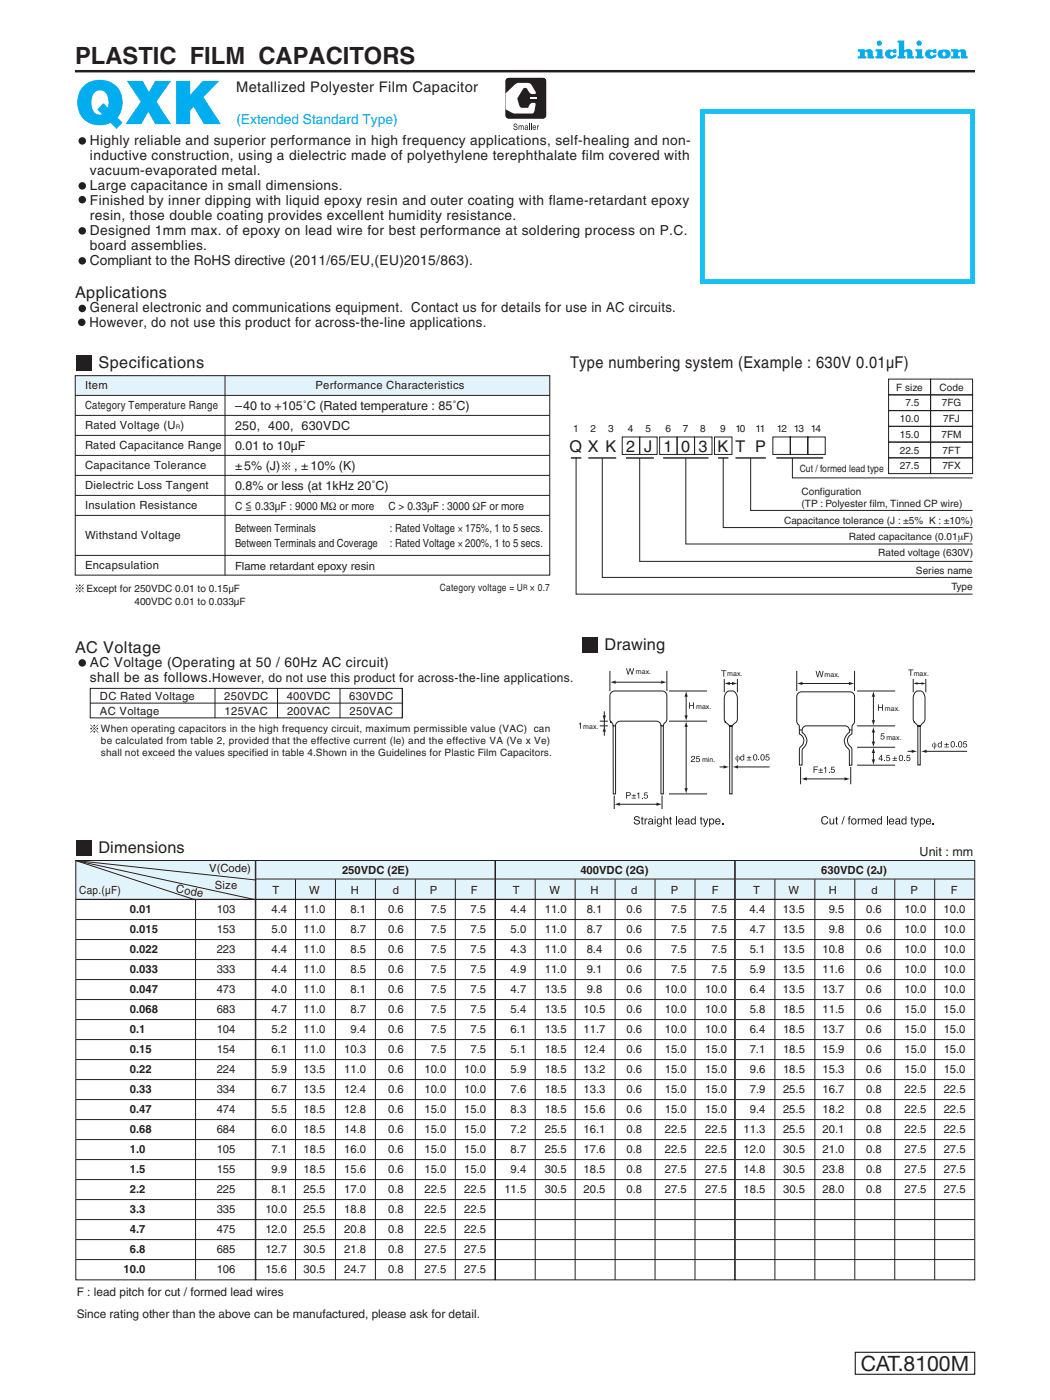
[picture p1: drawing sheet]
<svg xmlns="http://www.w3.org/2000/svg" width="210mm" height="280mm" viewBox="0 0 210 280" stroke-linecap="round" stroke-linejoin="round" font-family="sans-serif">
<path d="M15 14.2h180" fill="none" stroke="#231f20" stroke-width=".49"/>
<g fill="#00aeef">
<path d="M175.1 9.8h1.4v1.4h.2v.5h-1.6v-.5h.3v-.9h-.3z"/>
<path d="M171.5 9.9h1.4v.1a1.32 1.32 0 0 1 1.6 .2l.1 .9 .2 .1v.5h-1.3v-1.2l-.3-.2-.3 .3v.6h.4v.5h-1.8v-.5h.5v-.9h-.5z"/>
<path d="M190.2 9.9h1.4v.1a1.32 1.32 0 0 1 1.6 .2v.9l.3 .1v.5h-1.3v-1.2l-.3-.2-.3 .3v.6h.4v.5h-1.8v-.5h.5v-.9h-.5z"/>
<path d="M183.1 9.8h1.3v1.4h.3v.5h-1.6v-.5h.3v-.9h-.3z"/>
<path d="M177.4 10.1l.5-.2 .7 .2 .1-.2h.6v.7h-.6l-.2-.2a.4 .4 0 0 0-.5 .4 .4 .4 0 0 0 .5 .4l.2-.3h.6a1.26 1.26 0 0 1-1.7 .7 .91 .91 0 0 1-.2-1.5z"/>
<path d="M185.3 10.1l.6-.2 .6 .2 .2-.2h.6v.7h-.6l-.2-.2a.4 .4 0 0 0-.5 .4 .4 .4 0 0 0 .5 .4l.2-.3h.6a1.26 1.26 0 0 1-1.7 .7 .91 .91 0 0 1-.3-1.5z"/>
<path d="M179.5 8.1h1.3v1.9a1.41 1.41 0 0 1 1.6 .2l.1 .9 .3 .1v.5h-1.4l-.1-1.3a.32 .32 0 0 0-.5 .2v.6l.3 .1v.4h-1.6v-.4l.3-.1v-2.6l-.2-.1z"/>
<path d="M188.6 10.4a.43 .43 0 0 0-.1 .5 .43 .43 0 0 0 .5 .3 .43 .43 0 0 0 .1-.5 .43 .43 0 0 0-.5-.3zM187.8 10.1l1-.2a.96 .96 0 0 1 1.3 .9 .96 .96 0 0 1-1.3 .9 .97 .97 0 0 1-1.1-.4 .97 .97 0 0 1 .1-1.2z"/>
<circle cx="175.9" cy="8.6" r=".53"/>
<circle cx="183.8" cy="8.6" r=".53"/>
</g>
<path d="M171 270.5h23.9v4.3h-23.9z" fill="none" stroke="#030303" stroke-width=".2"/>
<path d="M18.1 137.7h62.4v5.9h-62.4z" fill="none" stroke="#231f20" stroke-width=".2"/>
<circle cx="16.5" cy="132.6" r=".75" fill="#231f20"/>
<path d="M140.5 22.3h54v34h-54z" fill="none" stroke="#15c0f2" stroke-width=".99" stroke-linecap="butt"/>
<g fill="#231f20">
<path d="M116.6 127.5h3v3h-3z" fill-rule="evenodd"/>
<path d="M15.4 71.1h3v3h-3z" fill-rule="evenodd"/>
</g>
<g fill="#e1f4fc">
<path d="M45 75.1h65v4h-65z" fill-rule="evenodd"/>
<path d="M15 75.1h30v4h-30z" fill-rule="evenodd"/>
</g>
<path d="M15 79.1h95M15 83.1h95M15 87.1h95M15 91.1h95M15 95.1h95M15 99.1h95M15 103.1h95M15 111.1h95" fill="none" stroke="#231f20" stroke-width=".2"/>
<path d="M15.4 168h3v3h-3z" fill-rule="evenodd" fill="#231f20"/>
<path d="M45 75.1v40M43 137.6v6M55.5 137.6v6M68 137.6v6M80.5 137.6v6M18 140.6h62.5" fill="none" stroke="#231f20" stroke-width=".2"/>
<path d="M101.3 15.9l.4-.2 7.2 .1 .2 .4-.1 7.1-.4 .3-7.1-.1-.3-.4z" fill="#231f20"/>
<path d="M101.3 15.9l.4-.2 7.2 .1 .2 .4-.1 7.1-.4 .3-7.1-.1-.3-.4z" fill="none" stroke="#231f20" stroke-width=".24"/>
<path d="M105.9 19.5h1.4v.3h-1.4z" fill="#fff"/>
<path d="M101.3 15.9l.4-.2 7.2 .1 .2 .4-.1 7.1-.4 .3-7.1-.1-.3-.4z" fill="none" stroke="#231f20" stroke-width=".24"/>
<path d="M101.1 18.7l2.3-2 2.1-.1 .5 .1 .3 .2 .8 1.5v.3a1.21 1.21 0 0 1-1.7-.9l-.5-.2-.3 .2-1.1 1.9 .6 1.7 .3 .2h1.2a1.27 1.27 0 0 1 1.4-1l.1 .3-.4 1.7-.3 .1h-3.7l-1.6-.9z" fill="#fff"/>
<g fill="#231f20">
<path d="M102.9 24.8h.4l.2 .3-.4-.2-.2 .2 .5 .3a.41 .41 0 0 1-.2 .6 .41 .41 0 0 1-.5-.4l.4 .3 .3-.2-.6-.4z"/>
<path d="M103.7 25.1l.1 .1 .3-.1 .2 .1 .3-.1 .1 .9h-.1v-.6l-.1-.2-.2 .2v.6h-.1l-.2-.8-.1 .1-.1 .7h-.1z"/>
<path d="M105.8 24.7h.2v1.3h-.2z"/>
<path d="M106.2 24.7h.1v1.3h-.1z"/>
<path d="M107.4 25.1l.2 .1 .2-.1-.2 .4v.5h-.2z"/>
<path d="M105.1 25.6l.1 .3 .2-.1v-.3zM105 25.2l.3-.1h.2l.2 .9-.3-.1h-.4v-.4l.4-.2-.1-.1-.3 .2z"/>
<path d="M106.7 25.3v.2h.4l-.1-.2zM106.7 25.1h.4l.1 .2v.3h-.5l.2 .3 .3-.2-.3 .3a.5 .5 0 0 1-.4-.4 .5 .5 0 0 1 .2-.5z"/>
</g>
<path d="M15.1 172.1h179.9v8h-179.9z" fill-rule="evenodd" fill="#e1f4fc"/>
<path d="M15.2 179.9h35.8M51.2 179.9h47.8M99.2 179.9h47.7M147.1 179.9h47.8" fill="none" stroke="#231f20" stroke-width=".25"/>
<g fill="none" stroke="#231f20" stroke-width=".2">
<path d="M15.1 172.1l24.1 7.9M15.2 172.1h35.9v83.9h-35.9zM39.1 179.9v76M51 176l-35.9-3.9 35.9 7.8M51.2 172.1h47.8v83.9h-47.8zM51.2 175.8h47.8M59.1 175.9v80.1M67.1 175.9v80.1M75.1 175.9v80.1M83.1 175.9v80.1M91.1 175.9v80.1M99.1 172.1h47.8v83.9h-47.8z"/>
<path d="M99.2 175.8h47.7M107 175.9v80.1M115 175.9v80.1M123 175.9v80.1M131 175.9v80.1M139 175.9v80.1M147 172.1h48v83.9h-48zM147.1 175.8h47.8M155 175.9v80.1M163 175.9v80.1M171 175.9v80.1M179 175.9v80.1"/>
<path d="M186.9 175.9v80.1M15.2 183.9h35.8M15.2 187.9h35.8M15.2 191.9h35.8M15.2 195.9h35.8M15.2 199.9h35.8M51.2 183.9h47.8M51.2 187.9h47.8M51.2 191.9h47.8M51.2 195.9h47.8M51.2 199.9h47.8M99.2 183.9h47.7"/>
<path d="M99.2 187.9h47.7M99.2 191.9h47.7M99.2 195.9h47.7M99.2 199.9h47.7M147.1 183.9h47.8M147.1 187.9h47.8M147.1 191.9h47.8M147.1 195.9h47.8M147.1 199.9h47.8M15.2 203.9h35.8M15.2 207.9h35.8M15.2 211.9h35.8"/>
<path d="M15.2 215.9h35.8M15.2 219.9h35.8M51.2 203.9h47.8M51.2 207.9h47.8M51.2 211.9h47.8M51.2 215.9h47.8M51.2 219.9h47.8M99.2 203.9h47.7M99.2 207.9h47.7M99.2 211.9h47.7M99.2 215.9h47.7M99.2 219.9h47.7"/>
<path d="M147.1 203.9h47.8M147.1 207.9h47.8M147.1 211.9h47.8M147.1 215.9h47.8M147.1 219.9h47.8M15.2 223.9h35.8M15.2 227.9h35.8M15.2 231.9h35.8M15.2 235.9h35.8M15.2 239.9h35.8M51.2 223.9h47.8M51.2 227.9h47.8"/>
<path d="M51.2 231.9h47.8M51.2 235.9h47.8M51.2 239.9h47.8M99.2 223.9h47.7M99.2 227.9h47.7M99.2 231.9h47.7M99.2 235.9h47.7M99.2 239.9h47.7M147.1 223.9h47.8M147.1 227.9h47.8M147.1 231.9h47.8M147.1 235.9h47.8"/>
<path d="M147.1 239.9h47.8M15.2 243.9h35.8M15.2 247.9h35.8M15.2 251.9h35.8M51.2 243.9h47.8M51.2 247.9h47.8M51.2 251.9h47.8M99.2 243.9h47.7M99.2 247.9h47.7M99.2 251.9h47.7M147.1 243.9h47.8M147.1 247.9h47.8"/>
<path d="M147.1 251.9h47.8"/>
</g>
<g fill="#231f20">
<path d="M18.1 145.7a.17 .17 0 0 1 .3 0 .17 .17 0 0 1-.3 0zM19.3 145.7a.17 .17 0 0 1 .3 0 .17 .17 0 0 1-.3 0zM18.7 146.3a.17 .17 0 0 1 .3 0 .17 .17 0 0 1-.3 0zM18.7 145.1a.17 .17 0 0 1 .3 0 .17 .17 0 0 1-.3 0zM18.1 144.9l.8 .7 .7-.7 .1 .1-.8 .7 .7 .9-.7-.8-.8 .8-.1-.1 .8-.8-.8-.7z"/>
<path d="M15.2 117.7a.17 .17 0 0 1 .3 0 .17 .17 0 0 1-.3 0zM16.4 117.7a.17 .17 0 0 1 .3 0 .17 .17 0 0 1-.3 0zM15.8 118.3a.17 .17 0 0 1 .3 0 .17 .17 0 0 1-.3 0zM15.8 117.1a.17 .17 0 0 1 .3 0 .17 .17 0 0 1-.3 0zM15.2 116.8l.7 .8 .8-.8 .1 .1-.8 .8 .7 .8-.8-.8-.7 .8-.1-.1 .8-.7-.8-.8z"/>
<path d="M56.4 93.2a.2 .2 0 0 1 .4 0 .2 .2 0 0 1-.4 0zM57.7 93.2a.17 .17 0 0 1 .3 0 .17 .17 0 0 1-.3 0zM57.1 93.8a.17 .17 0 0 1 .3 0 .17 .17 0 0 1-.3 0zM57.1 92.6a.17 .17 0 0 1 .3 0 .17 .17 0 0 1-.3 0zM56.5 92.4l.7 .8 .8-.8 .1 .1-.8 .7 .7 .9-.8-.8-.7 .8-.1-.1 .8-.8-.8-.7z"/>
<circle cx="16.5" cy="28.2" r=".75"/>
<circle cx="16.5" cy="37.2" r=".75"/>
<circle cx="16.5" cy="46.2" r=".75"/>
<circle cx="16.5" cy="52.2" r=".75"/>
<circle cx="16.5" cy="61.7" r=".75"/>
</g>
<g fill="none" stroke="#231f20" stroke-width=".2">
<path d="M177.7 75.8h8.4v3.2h-8.4zM177.7 79h8.4v3.1h-8.4zM186.1 75.8h8.4v3.2h-8.4zM186.1 79h8.4v3.1h-8.4zM115.2 91.4v27.4h79.3M120.5 91.6v23.9h74M124.4 87.4h3.5v3.5h-3.5zM127.9 87.4h3.5v3.5h-3.5zM127.9 91.6v20.7h66.6M131.9 87.4h3.5v3.5h-3.5zM135.4 87.4h3.5v3.5h-3.5zM137.2 91.6v17.2h57.3"/>
<path d="M138.9 87.4h3.5v3.5h-3.5zM142.9 87.4h3.5v3.5h-3.5zM144.6 91.6v13.9h49.9M150.1 91.6v10.5h44.4M154.6 87.4h3.5v3.5h-3.5zM158.1 87.4h3.5v3.5h-3.5zM158.5 91.6v4h36M161.6 87.4h3.4v3.5h-3.4zM177.7 82.1h8.4v3.2h-8.4zM177.7 85.3h8.4v3.1h-8.4zM177.7 88.4h8.4v3.2h-8.4zM177.7 91.6h8.4v3.1h-8.4z"/>
<path d="M186.1 82.1h8.4v3.2h-8.4zM186.1 85.3h8.4v3.1h-8.4zM186.1 88.4h8.4v3.2h-8.4zM186.1 91.6h8.4v3.1h-8.4zM145.2 138.5a1.3 1.3 0 0 1 1.5-.2 1.3 1.3 0 0 1 .8 1.3v4.2a2.3 2.3 0 0 1-1.1 1.4 .92 .92 0 0 1-1-.5l-.4-.3 .1 .1-.2-.7v-4.2zM183.2 138.3a1.21 1.21 0 0 1 1.3 .1 1.21 1.21 0 0 1 .5 1.2v4.2a1.13 1.13 0 0 1-.6 1l-.3 .4a1.27 1.27 0 0 1-1.2-.7l-.3-.7v-4.2l.2-.7zM122.3 144.5l-.3-.7v-4.7a.95 .95 0 0 1 .9-.9h9.5a.95 .95 0 0 1 1 .9v4.7l-.7 1.4M122.3 144.5l-.2-.1 .4 .3 .1 .5M122.6 145.2h.5v13.6h-.4zM122.8 159.1v2.7M123.1 145.2a.95 .95 0 0 1 .9-1h7.3a.95 .95 0 0 1 .9 1M132.2 145.2h.5v13.6h-.5z"/>
<path d="M132.4 159.1v2.7M145.9 145.2h.5v13.6h-.5zM159.8 146h.6M169.8 146h.6M183.6 145.2h.4v7.8h-.4zM123.5 160.8h8.3"/>
</g>
<path d="M114.2 91.6h2.1M117.7 91.6h5.5M125.2 91.6h5.6M132.6 91.6h9.1M143.6 91.6h2.1M147.1 91.6h6.1M155.3 91.6h9.3" fill="none" stroke="#231f20" stroke-width=".28"/>
<g fill="#231f20">
<path d="M131.3 160.5l1.1 .3-1.1 .4z"/>
<path d="M122.8 160.8l1.2-.3v.7z"/>
</g>
<path d="M122.9 136.4h9.6" fill="none" stroke="#231f20" stroke-width=".2"/>
<g fill="#231f20">
<path d="M132.2 136.1l1.2 .3-1.2 .4z"/>
<path d="M122 136.4l1.1-.3v.7z"/>
</g>
<path d="M120 144.2h1.6M120 145.2h1.6M120.9 146.1v1.1" fill="none" stroke="#231f20" stroke-width=".2"/>
<path d="M120.9 145.2l.3 1.1h-.7z" fill="#231f20"/>
<path d="M120.9 142.3v3.3" fill="none" stroke="#231f20" stroke-width=".2"/>
<path d="M120.5 143.1h.7l-.3 1.1z" fill="#231f20"/>
<path d="M122 134.2v4M133.4 134.2v4M133.8 138.2h7.6M137.2 139.1v4.2M159.3 134.2v4M170.9 134.2v4M133.8 158.8h7.6M133.8 144.2h7.6" fill="none" stroke="#231f20" stroke-width=".2"/>
<g fill="#231f20">
<path d="M136.9 143.1h.7l-.4 1.1z"/>
<path d="M137.2 138.2l.4 1.1h-.7z"/>
</g>
<path d="M174.7 139.1v5.2" fill="none" stroke="#231f20" stroke-width=".2"/>
<g fill="#231f20">
<path d="M174.3 144h.7l-.3 1.2z"/>
<path d="M174.7 138.2l.3 1.1h-.7z"/>
</g>
<path d="M174.7 146.3v2.3" fill="none" stroke="#231f20" stroke-width=".2"/>
<g fill="#231f20">
<path d="M174.3 148.3h.7l-.3 1.2z"/>
<path d="M174.7 145.4l.3 1.1h-.7z"/>
</g>
<path d="M174.7 150.4v1.7" fill="none" stroke="#231f20" stroke-width=".2"/>
<g fill="#231f20">
<path d="M174.3 151.9h.7l-.3 1.1z"/>
<path d="M174.7 149.5l.3 1.1h-.7z"/>
</g>
<path d="M137.2 145.1v12.8" fill="none" stroke="#231f20" stroke-width=".2"/>
<g fill="#231f20">
<path d="M136.9 157.6h.7l-.4 1.2z"/>
<path d="M137.2 144.2l.4 1.2h-.7z"/>
</g>
<path d="M144.9 135.8v2.7M147.5 135.8v2.7M160.1 153.4v3.5M160.8 155.8h8.7M170.1 153.4v3.5" fill="none" stroke="#231f20" stroke-width=".2"/>
<g fill="#231f20">
<path d="M168.9 155.4l1.1 .4-1.1 .3z"/>
<path d="M160.2 155.8l1.2-.4v.7z"/>
</g>
<path d="M160.3 136.7h9.7" fill="none" stroke="#231f20" stroke-width=".2"/>
<g fill="#231f20">
<path d="M169.8 136.4l1.1 .3-1.1 .3z"/>
<path d="M159.3 136.7l1.2-.3v.6z"/>
</g>
<path d="M171.4 138.2h7.6M182.6 135.8v2.7M185.2 135.8v2.7M171.4 145.2h7.6M171.4 149.5h7.6M171.4 153h7.6" fill="none" stroke="#231f20" stroke-width=".2"/>
<g fill="#231f20">
<path d="M126.9 163.4a.61 .61 0 0 1 1.1 .3h-.3a.36 .36 0 0 0-.3-.3 .36 .36 0 0 0-.4 .4l.1 .1a.68 .68 0 0 1 .8 .8 .67 .67 0 0 1-.7 .2 .67 .67 0 0 1-.5-.5h.2a.41 .41 0 0 0 .5 .3 .41 .41 0 0 0 .4-.4h-.1a.75 .75 0 0 1-.9-.8z"/>
<path d="M128.3 163.4h.2v.3h.2v.2h-.2v.7l.2 .3-.4-.2v-.8h-.1v-.2h.1z"/>
<path d="M128.9 163.7h.2v.2l.4-.2v.2l-.4 .2v.8h-.2z"/>
<path d="M132.7 163.3h.2v.6a.42 .42 0 0 1 .5-.2 .42 .42 0 0 1 .2 .4v.8h-.2v-.9l-.2-.2-.3 .3v.8h-.2z"/>
<path d="M134 163.4h.2v.3h.2v.2h-.2v.7l.2 .1-.1 .2-.3-.2v-.8h-.2v-.2h.2z"/>
<path d="M135.2 163.3h.2v1.6h-.2z"/>
<path d="M140.1 163.4h.2v.3h.2v.2h-.2v.7l.2 .1v.2l-.4-.2v-.8h-.1v-.2h.1z"/>
<path d="M140.6 163.7h.2l.3 1 .3-1h.3l-.3 .7a.91 .91 0 0 1-.6 1l-.1-.2h.2l.1-.3z"/>
<path d="M144.4 164.6h.2v.3h-.2z"/>
<path d="M164.4 163.5a.69 .69 0 0 1 .7-.3 .69 .69 0 0 1 .5 .5h-.2a.54 .54 0 0 0-.7-.2 .54 .54 0 0 0-.2 .8 .48 .48 0 0 0 .4 .4 .48 .48 0 0 0 .5-.4h.2a.75 .75 0 0 1-.9 .6 .75 .75 0 0 1-.5-1.1z"/>
<path d="M165.9 163.7h.2v.9l.2 .1 .3-.2v-.8h.2v1.2h-.2l.1-.2a.4 .4 0 0 1-.5 .2 .4 .4 0 0 1-.3-.4z"/>
<path d="M167.2 163.4h.2v.3h.2v.2h-.2v.7l.2 .3-.4-.2v-.8h-.2v-.2h.2z"/>
<path d="M168.8 163.3h.2l-.6 1.6h-.1z"/>
<path d="M169.8 163.3l.3-.1-.2 .3 .2 .4h-.2v1h-.2v-1h-.1z"/>
<path d="M171.6 163.7h.1v.2l.4-.2v.2l-.3 .2v.8h-.2z"/>
<path d="M172.3 163.7h.2v.2a.39 .39 0 0 1 .7 0 .39 .39 0 0 1 .4-.2 .39 .39 0 0 1 .3 .4v.8h-.2v-.9l-.2-.2-.3 .2v.9h-.2v-1h-.3l-.2 .2v.8h-.2z"/>
<path d="M177.3 163.3h.2v1.6h-.2z"/>
<path d="M182.3 163.4h.2v.3h.1v.2h-.1v.7l.1 .3-.3-.2v-.8h-.2v-.2h.2z"/>
<path d="M182.7 163.7h.3l.3 1 .3-1h.2l-.2 .7a.91 .91 0 0 1-.7 1l-.1-.2h.2l.2-.3z"/>
<path d="M186.5 164.6h.3v.3h-.3z"/>
<path d="M129.8 164.5v.1a.27 .27 0 0 0 .4 .1 .27 .27 0 0 0 .1-.4zM129.8 163.8l.5-.1 .3 .1 .1 1.1h-.2l-.1-.2a.39 .39 0 0 1-.7 .1 .39 .39 0 0 1 .3-.6l.4-.1a.27 .27 0 0 0-.3-.3 .27 .27 0 0 0-.2 .3h-.2z"/>
<path d="M130.9 163.7h.2v1.2h-.2zM130.9 163.3h.2v.2h-.2z"/>
<path d="M131.7 163.9a.39 .39 0 0 0-.1 .6 .39 .39 0 0 0 .5 0v-.5zM131.5 163.8l.3-.1 .4 .2v-.2h.2v1.1a.51 .51 0 0 1-.4 .6 .51 .51 0 0 1-.6-.4l.4 .2a.37 .37 0 0 0 .4-.5 .56 .56 0 0 1-.8-.1 .56 .56 0 0 1 .1-.8z"/>
<path d="M135.9 163.9l-.1 .3h.7l-.2-.3zM135.8 163.8a.54 .54 0 0 1 .6-.1 .54 .54 0 0 1 .3 .6h-.9a.33 .33 0 0 0 .3 .4 .33 .33 0 0 0 .4-.2h.2a.59 .59 0 0 1-.9 .3 .59 .59 0 0 1 0-1z"/>
<path d="M137.1 164.5v.1a.27 .27 0 0 0 .4 .1 .27 .27 0 0 0 .1-.4zM137.1 163.8l.5-.1 .2 .1 .2 1.1h-.2l-.1-.2a.39 .39 0 0 1-.7 .1 .39 .39 0 0 1 .3-.6l.4-.1a.27 .27 0 0 0-.3-.3 .27 .27 0 0 0-.3 .3h-.2z"/>
<path d="M138.4 164a.41 .41 0 0 0-.1 .5 .41 .41 0 0 0 .6 .1 .41 .41 0 0 0 .1-.5 .41 .41 0 0 0-.6-.1zM138.3 163.8l.4-.1 .3 .1v-.5h.2v1.6h-.2v-.2a.58 .58 0 0 1-.9-.1 .58 .58 0 0 1 .2-.8z"/>
<path d="M142.2 163.9a.4 .4 0 0 0-.2 .6 .4 .4 0 0 0 .6 0l-.1-.6zM141.8 163.7h.2v.2a.56 .56 0 0 1 .9 .4 .56 .56 0 0 1-.8 .5l-.1 .5h-.2z"/>
<path d="M143.3 163.9l-.1 .3h.7l-.2-.3zM143.2 163.8a.54 .54 0 0 1 .6-.1 .54 .54 0 0 1 .3 .6h-.9a.33 .33 0 0 0 .3 .4 .33 .33 0 0 0 .4-.2h.2a.59 .59 0 0 1-.9 .3 .59 .59 0 0 1 0-1z"/>
<path d="M170.5 164a.39 .39 0 0 0 0 .6 .39 .39 0 0 0 .6-.2l-.1-.4a.32 .32 0 0 0-.5 0zM170.2 164.3a.6 .6 0 0 1 1.2 0 .6 .6 0 0 1-1.2 0z"/>
<path d="M174.4 163.9l-.1 .3h.7l-.2-.3zM174.3 163.8a.54 .54 0 0 1 .6-.1 .54 .54 0 0 1 .3 .6h-.9a.33 .33 0 0 0 .3 .4 .33 .33 0 0 0 .4-.2h.2a.59 .59 0 0 1-.9 .3 .59 .59 0 0 1 0-1z"/>
<path d="M175.7 164a.41 .41 0 0 0-.1 .5 .41 .41 0 0 0 .5 .1 .41 .41 0 0 0 .1-.5 .41 .41 0 0 0-.5-.1zM175.6 163.8l.4-.1 .2 .1v-.5h.2v1.6h-.2v-.2a.58 .58 0 0 1-.8-.1 .58 .58 0 0 1 .2-.8z"/>
<path d="M178.1 163.9l-.1 .3h.6l-.1-.3zM177.9 163.8a.54 .54 0 0 1 .7-.1 .54 .54 0 0 1 .2 .6h-.8a.33 .33 0 0 0 .2 .4 .33 .33 0 0 0 .4-.2h.2a.59 .59 0 0 1-.9 .3 .59 .59 0 0 1 0-1z"/>
<path d="M179.3 164.5l-.1 .1a.27 .27 0 0 0 .4 .1 .27 .27 0 0 0 .1-.4zM179.2 163.8l.5-.1 .3 .1 .1 1.1h-.2l-.1-.2a.39 .39 0 0 1-.7 .1 .39 .39 0 0 1 .3-.6l.4-.1a.27 .27 0 0 0-.2-.3 .27 .27 0 0 0-.3 .3h-.2z"/>
<path d="M180.6 164a.41 .41 0 0 0-.1 .5 .41 .41 0 0 0 .5 .1 .41 .41 0 0 0 .1-.5 .41 .41 0 0 0-.5-.1zM180.5 163.8l.4-.1 .2 .1v-.5h.2v1.6h-.2v-.2a.58 .58 0 0 1-.8-.1 .58 .58 0 0 1 .2-.8z"/>
<path d="M184.3 163.9a.4 .4 0 0 0-.2 .6 .4 .4 0 0 0 .7 0l-.2-.6zM184 163.7h.2v.2a.56 .56 0 0 1 .8 .4 .56 .56 0 0 1-.8 .5v.5h-.2z"/>
<path d="M185.5 163.9l-.1 .3h.6l-.1-.3zM185.3 163.8a.54 .54 0 0 1 .7-.1 .54 .54 0 0 1 .2 .6h-.8a.33 .33 0 0 0 .2 .4 .33 .33 0 0 0 .4-.2h.2a.59 .59 0 0 1-.9 .3 .59 .59 0 0 1 0-1z"/>
</g>
<path d="M143.9 153.4h1" fill="none" stroke="#231f20" stroke-width=".2"/>
<path d="M144.7 153.1l1.2 .3-1.2 .3z" fill="#231f20"/>
<path d="M147.4 153.4h6.5" fill="none" stroke="#231f20" stroke-width=".2"/>
<path d="M146.5 153.4l1.1-.3v.6z" fill="#231f20"/>
<path d="M181.5 150.3h1.1" fill="none" stroke="#231f20" stroke-width=".2"/>
<path d="M182.3 149.9l1.2 .4-1.2 .3z" fill="#231f20"/>
<path d="M185.1 150.3h8.3" fill="none" stroke="#231f20" stroke-width=".2"/>
<g fill="#231f20">
<path d="M184.2 150.3l1.1-.4v.7z"/>
<path d="M125.2 133.6h.2l.2 1.1 .3-1.1h.2l.3 1.1 .2-1.1h.2l-.3 1.3h-.2l-.3-1-.3 1h-.2z"/>
<path d="M163.1 134.2h.2l.2 1 .3-1h.2l.3 1 .2-1h.2l-.3 1.2h-.2l-.3-1-.3 1h-.2z"/>
<path d="M181.6 133.9h1.1v.2h-.5v1.1h-.1v-1.1h-.5z"/>
<path d="M162.7 153.3h.9v.1h-.7v.4h.6v.2h-.6v.6h-.2z"/>
<path d="M164.8 153.6l.4-.3v1.3h-.1v-.9h-.3z"/>
<path d="M165.7 154.4h.2v.2h-.2z"/>
<path d="M166.3 153.3h.6v.2h-.5l-.1 .3a.43 .43 0 0 1 .6 .2 .43 .43 0 0 1-.2 .6 .43 .43 0 0 1-.6-.4h.2a.27 .27 0 0 0 .4 .2 .27 .27 0 0 0 0-.4 .27 .27 0 0 0-.4 0h-.1z"/>
<path d="M127.4 158.7l.4-.2v1.2h-.1v-.9h-.3z"/>
<path d="M128.4 159.5h.1v.2h-.1z"/>
<path d="M128.9 158.5h.6v.1h-.5l-.1 .4a.43 .43 0 0 1 .7 .2 .43 .43 0 0 1-.3 .6 .43 .43 0 0 1-.6-.4h.2a.27 .27 0 0 0 .4 .1 .27 .27 0 0 0 0-.4 .27 .27 0 0 0-.4 .1h-.1z"/>
<path d="M115.7 144.7l.5-.2v1.2h-.2v-.8h-.3z"/>
<path d="M138.3 151.3a.42 .42 0 0 1 .7 .1 .42 .42 0 0 1-.4 .6l-.2 .3h.6v.1h-.8l.1-.4a.43 .43 0 0 0 .5-.2 .43 .43 0 0 0-.1-.5h-.2l-.1 .3h-.2z"/>
<path d="M139.3 151.2h.6v.1h-.5v.4a.43 .43 0 0 1 .6 .2 .43 .43 0 0 1-.3 .6 .43 .43 0 0 1-.5-.4h.1a.27 .27 0 0 0 .4 .1 .27 .27 0 0 0 .1-.4 .27 .27 0 0 0-.5 .1h-.1z"/>
<path d="M137.8 140.5h.2v.5h.6v-.5h.2v1.2h-.2v-.5h-.6v.5h-.2z"/>
<path d="M151.7 151.9h.2v.2h-.2z"/>
<path d="M153.2 150.9h.6v.1h-.5v.4a.43 .43 0 0 1 .6 .2 .43 .43 0 0 1-.3 .5 .43 .43 0 0 1-.5-.3h.1a.27 .27 0 0 0 .4 .1 .27 .27 0 0 0 .1-.4 .27 .27 0 0 0-.5 0h-.1z"/>
<path d="M191.2 149.3h.2v.2h-.2z"/>
<path d="M192.7 148.3h.7v.1h-.6v.4a.43 .43 0 0 1 .6 .2 .43 .43 0 0 1-.3 .5 .43 .43 0 0 1-.5-.3h.1a.27 .27 0 0 0 .4 .1 .27 .27 0 0 0 .1-.4 .27 .27 0 0 0-.4 0h-.2z"/>
<path d="M163.7 154.4h.9v.2h-.9zM163.7 153.9h.4v-.2h.1v.2h.4v.2h-.4v.3h-.1v-.3h-.4z"/>
<path d="M125.4 158.6v.4h.3a.22 .22 0 0 0 .3-.2 .22 .22 0 0 0-.3-.2zM125.2 158.4h.6a.37 .37 0 0 1 .4 .4 .37 .37 0 0 1-.4 .4h-.4v.5h-.2z"/>
<path d="M126.3 159.6h.9v.1h-.9zM126.3 159.1h.4v-.3h.2v.3h.3v.1h-.3v.3h-.2v-.3h-.4z"/>
<path d="M147.6 151.3v.7a.42 .42 0 0 0 0-.7zM147.4 151.4l-.1 .4 .2 .2zM147.5 150.9l.1 .4a.42 .42 0 0 1 .3 .4 .42 .42 0 0 1-.3 .4v.4h-.1v-.4a.42 .42 0 0 1-.4-.4 .42 .42 0 0 1 .4-.4z"/>
<path d="M148.1 151.6a.32 .32 0 0 0 .6 0 .32 .32 0 0 0-.6 0zM148.1 151.3l.3-.2 .3 .2v-.5h.1v1.3l-.1-.1a.44 .44 0 0 1-.7-.1 .44 .44 0 0 1 .1-.6z"/>
<path d="M149.4 151.9h.9v.2h-.9zM149.4 151.5h.3v-.3h.2v.3h.4v.1h-.4v.3h-.2v-.3h-.3z"/>
<path d="M150.9 151a.53 .53 0 0 0-.2 .6 .53 .53 0 0 0 .4 .3 .52 .52 0 0 0 .2-.5 .52 .52 0 0 0-.4-.4zM150.8 151a.5 .5 0 0 1 .6 0 .5 .5 0 0 1 0 .7 .44 .44 0 0 1-.5 .4 .44 .44 0 0 1-.3-.6z"/>
<path d="M152.4 151a.53 .53 0 0 0-.2 .6 .53 .53 0 0 0 .4 .3 .52 .52 0 0 0 .2-.5 .52 .52 0 0 0-.4-.4zM152.2 151a.5 .5 0 0 1 .7 0 .5 .5 0 0 1 0 .7 .44 .44 0 0 1-.5 .4 .44 .44 0 0 1-.3-.6z"/>
<path d="M186.9 148.7v.7a.42 .42 0 0 0 0-.7zM186.7 148.7l-.1 .4 .2 .3zM186.8 148.3l.1 .4a.42 .42 0 0 1 .4 .4 .42 .42 0 0 1-.4 .4v.3h-.1v-.3a.42 .42 0 0 1-.4-.4 .42 .42 0 0 1 .4-.4z"/>
<path d="M187.6 149a.32 .32 0 0 0 .6 0 .32 .32 0 0 0-.6 0zM187.6 148.7l.3-.2 .3 .2v-.5h.2v1.3l-.2-.2a.44 .44 0 0 1-.6 0 .44 .44 0 0 1 0-.6z"/>
<path d="M188.9 149.3h.9v.2h-.9zM188.9 148.9h.3v-.3h.2v.3h.4v.1h-.4v.3h-.2v-.3h-.3z"/>
<path d="M190.4 148.4a.53 .53 0 0 0-.1 .5 .53 .53 0 0 0 .4 .4 .52 .52 0 0 0 .1-.5 .52 .52 0 0 0-.4-.4zM190.3 148.4a.5 .5 0 0 1 .6 0 .5 .5 0 0 1 .1 .7 .44 .44 0 0 1-.6 .4 .44 .44 0 0 1-.3-.6z"/>
<path d="M191.9 148.4a.53 .53 0 0 0-.2 .5 .53 .53 0 0 0 .4 .4 .52 .52 0 0 0 .2-.5 .52 .52 0 0 0-.4-.4zM191.7 148.4a.5 .5 0 0 1 .7 0 .5 .5 0 0 1 0 .7 .44 .44 0 0 1-.5 .4 .44 .44 0 0 1-.3-.6z"/>
</g>
<path d="M145.7 136.7h.9" fill="none" stroke="#231f20" stroke-width=".2"/>
<g fill="#231f20">
<path d="M146.4 136.4l1.1 .3-1.1 .3z"/>
<path d="M144.8 136.7l1.2-.3v.6z"/>
<path d="M144.2 134.1h1.1v.1h-.5v1.1h-.1v-1.1h-.5z"/>
<path d="M176.8 152h.2v.2h-.2z"/>
<path d="M177.3 151h.7v.1h-.5l-.1 .4a.43 .43 0 0 1 .6 .2 .43 .43 0 0 1-.3 .6 .43 .43 0 0 1-.5-.4h.2a.27 .27 0 0 0 .4 .1 .27 .27 0 0 0 0-.4 .27 .27 0 0 0-.4 .1h-.2z"/>
<path d="M180.8 152h.2v.2h-.2z"/>
<path d="M181.4 151h.6v.1h-.5l-.1 .4a.43 .43 0 0 1 .7 .2 .43 .43 0 0 1-.3 .6 .43 .43 0 0 1-.6-.4h.2a.27 .27 0 0 0 .4 .1 .27 .27 0 0 0 0-.4 .27 .27 0 0 0-.4 .1h-.1z"/>
<path d="M176.2 146.7h.7v.1h-.6v.4a.43 .43 0 0 1 .6 .2 .43 .43 0 0 1-.3 .5 .43 .43 0 0 1-.5-.3h.1a.27 .27 0 0 0 .4 .1 .27 .27 0 0 0 .1-.4 .27 .27 0 0 0-.4 0h-.2z"/>
<path d="M175.6 140.9h.2v.5h.6v-.5h.2v1.2h-.2v-.5h-.6v.5h-.2z"/>
<path d="M176.3 151.2l-.4 .6h.4zM176.3 151h.1v.8h.2v.1h-.2v.3h-.1v-.3h-.6z"/>
<path d="M178.5 152.1h.9v.1h-.9zM178.5 151.6h.4v-.3h.1v.3h.4v.1h-.4v.3h-.1v-.3h-.4z"/>
<path d="M180.1 151.1a.53 .53 0 0 0-.2 .6 .53 .53 0 0 0 .4 .4 .52 .52 0 0 0 .2-.6 .52 .52 0 0 0-.4-.4zM179.9 151.1a.5 .5 0 0 1 .7 0 .5 .5 0 0 1 0 .7 .44 .44 0 0 1-.5 .4 .44 .44 0 0 1-.3-.6z"/>
</g>
<path d="M183.3 136.7h1.2z" fill="#fff" stroke="#231f20" stroke-width=".2"/>
<g fill="#231f20">
<path d="M184.3 136.4l.9 .3-.9 .2z"/>
<path d="M182.6 136.7l.9-.3v.5z"/>
</g>
<path d="M159.6 138.6l.7-.2h9.7a.95 .95 0 0 1 .9 .9v4.9l-.1 .5-.4 .4v1.7a1.45 1.45 0 0 0-.2 2.6l.2 .5v3.1h-.5l-.1-3.1a1.96 1.96 0 0 1 .1-3.4 1.01 1.01 0 0 0-.9-1.3h-7.7a.98 .98 0 0 0-.9 1.3 1.95 1.95 0 0 1 .1 3.3l-.1 3.2h-.5l.1-3.5a1.53 1.53 0 0 0-.1-2.7v-1.2a.76 .76 0 0 0-.4-.9l-.2-.5v-4.9z" fill="none" stroke="#231f20" stroke-width=".2"/>
<g fill="#231f20">
<circle cx="16.5" cy="39.9" r=".75"/>
<circle cx="16.4" cy="64.5" r=".75"/>
</g>
<path d="M15 75.1h94.9v39.9h-94.9z" fill="none" stroke="#231f20" stroke-width=".2"/>
<text font-size="12" fill="#00aeef" x="15" y="24.8">QXK</text>
<text font-size="4.8" fill="#231f20" x="15" y="12.8">PLASTIC FILM CAPACITORS</text>
<text font-size="4.2" fill="#231f20" x="172.2" y="274.1">CAT.8100M</text>
<g font-size="3.3" fill="#231f20">
<text x="15" y="59.7">Applications</text>
<text x="19.7" y="73.6">Specifications</text>
<text x="114" y="73.6">Type numbering system (Example : 630V 0.01µF)</text>
<text x="15" y="130.6">AC Voltage</text>
<text x="120.9" y="130.1">Drawing</text>
<text x="19.7" y="170.6">Dimensions</text>
</g>
<g font-size="3.2" fill="#231f20">
<text x="113.9" y="90.4">Q X K</text>
<text x="125.2" y="90.4">2</text>
<text x="128.8" y="90.4">J</text>
<text x="132.7" y="90.4">1</text>
<text x="136.2" y="90.4">0</text>
<text x="139.7" y="90.4">3</text>
<text x="143.5" y="90.4">K</text>
<text x="147.1" y="90.4">T P</text>
<text x="114.9" y="103">Q X</text>
<text x="122" y="103">K 2</text>
<text x="137.2" y="103">0</text>
<text x="140.7" y="103">3 K T P</text>
</g>
<text font-size="2.9" fill="#231f20" x="47.3" y="18.3">Metallized Polyester Film Capacitor</text>
<g font-size="2.8" fill="#231f20">
<text x="18" y="28.9">Highly reliable and superior performance in high frequency applications, self-healing and non-</text>
<text x="18" y="31.9">inductive construction, using a dielectric made of polyethylene terephthalate film covered with</text>
<text x="18" y="34.9">vacuum-evaporated metal.</text>
<text x="18" y="37.9">Large capacitance in small dimensions.</text>
<text x="18" y="40.9">Finished by inner dipping with liquid epoxy resin and outer coating with flame-retardant epoxy</text>
<text x="18" y="46.9">Designed 1mm max. of epoxy on lead wire for best performance at soldering process on P.C.</text>
<text x="18" y="43.9">resin, those double coating provides excellent humidity resistance.</text>
<text x="18" y="52.9">Compliant to the RoHS directive (2011/65/EU,(EU)2015/863).</text>
<text x="18" y="49.9">board assemblies.</text>
<text x="17.9" y="65.4">However, do not use this product for across-the-line applications.</text>
<text x="18" y="62.4">General electronic and communications equipment.   Contact us for details for use in AC circuits.</text>
<text x="18" y="133.3">AC Voltage (Operating at 50 / 60Hz AC circuit)</text>
<text x="18" y="136.5">shall be as follows.However, do not use this product for across-the-line applications.</text>
</g>
<text font-size="2.8" fill="#00aeef" x="47.3" y="24.8">(Extended Standard Type)</text>
<g font-size="2.5" fill="#231f20">
<text x="47" y="82">–40 to +105˚C (Rated temperature : 85˚C)</text>
<text x="47" y="86">250,   400,   630VDC</text>
<text x="47" y="90">0.01 to 10µF</text>
<text x="47" y="94">±5% (J)</text>
<text x="58.9" y="94">, ±10% (K)</text>
<text x="47" y="98">0.8% or less (at 1kHz 20˚C)</text>
<text x="183.9" y="171.3">Unit : mm</text>
</g>
<g font-size="2.4" fill="#231f20">
<text x="15.4" y="259.2">F : lead pitch for cut / formed lead wires</text>
<text x="15.4" y="263.7">Since rating other than the above can be manufactured, please ask for detail.</text>
</g>
<g font-size="2.3" fill="#231f20">
<text x="17" y="77.9">Item</text>
<text x="63.1" y="77.9">Performance Characteristics</text>
<text x="17" y="81.9">Category Temperature Range</text>
<text x="17" y="85.9">Rated Voltage (U )</text>
<text x="17" y="89.9">Rated Capacitance Range</text>
<text x="17" y="93.9">Capacitance Tolerance</text>
<text x="17" y="97.9">Dielectric Loss Tangent</text>
<text x="17" y="101.9">Insulation Resistance</text>
<text x="47" y="101.9">C &lt;</text>
<text x="77.7" y="101.9">C &gt; 0.33µF : 3000 ΩF or more</text>
<text x="17" y="107.9">Withstand Voltage</text>
<text x="47" y="106.4">Between Terminals</text>
<text x="49.2" y="102.4">= 0.33µF : 9000 MΩ or more</text>
<text x="78" y="106.4">: Rated Voltage × 175%, 1 to 5 secs.</text>
<text x="17" y="113.9">Encapsulation</text>
<text x="47" y="109.4">Between Terminals and Coverage</text>
<text x="47" y="113.9">Flame retardant epoxy resin</text>
<text x="78" y="109.4">: Rated Voltage × 200%, 1 to 5 secs.</text>
<text x="20" y="139.9">DC Rated Voltage</text>
<text x="20" y="142.9">AC Voltage</text>
<text x="44.9" y="139.9">250VDC</text>
<text x="44.9" y="142.9">125VAC</text>
<text x="57.4" y="139.9">400VDC</text>
<text x="57.4" y="142.9">200VAC</text>
<text x="69.9" y="139.9">630VDC</text>
<text x="69.9" y="142.9">250VAC</text>
<text x="125.7" y="152.2">Straight lead type.</text>
<text x="163.2" y="152.2">Cut / fo</text>
<text x="170.4" y="152.2">rmed lead type.</text>
<text x="15.8" y="178.8">Cap.(µF)</text>
<text x="35.1" y="178.4" transform="rotate(11 35.1 178.4)">Code</text>
<text x="41.8" y="174.5">V(Code)</text>
<text x="42.9" y="177.8">Size</text>
<text x="54.5" y="178.8">T</text>
<text x="61.8" y="178.8">W</text>
<text x="68.4" y="174.8">250VDC (2E)</text>
<text x="70.1" y="178.8">H</text>
<text x="78.6" y="178.8">d</text>
<text x="86" y="178.8">P</text>
<text x="94.1" y="178.8">F</text>
<text x="102.6" y="178.8">T</text>
<text x="109.9" y="178.8">W</text>
<text x="116.1" y="174.8">400VDC (2G)</text>
<text x="118.1" y="178.8">H</text>
<text x="126.2" y="178.8">d</text>
<text x="134.2" y="178.8">P</text>
<text x="142.3" y="178.8">F</text>
<text x="150.6" y="178.8">T</text>
<text x="157.7" y="178.8">W</text>
<text x="164.3" y="174.8">630VDC (2J)</text>
<text x="165.8" y="178.8">H</text>
<text x="174.3" y="178.8">d</text>
<text x="182.1" y="178.8">P</text>
<text x="190.1" y="178.8">F</text>
<text x="26" y="182.6">0.01</text>
<text x="43.3" y="182.6">103</text>
<text x="54.3" y="182.6">4.4</text>
<text x="60.7" y="182.6">11.0</text>
<text x="70.1" y="182.6">8.1</text>
<text x="77.6" y="182.6">0.6</text>
<text x="86.1" y="182.6">7.5</text>
<text x="94.1" y="182.6">7.5</text>
<text x="102.1" y="182.6">4.4</text>
<text x="109" y="182.6">11.0</text>
<text x="117.3" y="182.6">8.1</text>
<text x="125.3" y="182.6">0.6</text>
<text x="134.2" y="182.6">7.5</text>
<text x="142.3" y="182.6">7.5</text>
<text x="149.9" y="182.6">4.4</text>
<text x="156.6" y="182.6">13.5</text>
<text x="165.7" y="182.6">9.5</text>
<text x="173.2" y="182.6">0.6</text>
<text x="180.9" y="182.6">10.0</text>
<text x="188.7" y="182.6">10.0</text>
<text x="26" y="186.6">0.015</text>
<text x="26" y="190.6">0.022</text>
<text x="43.3" y="186.6">153</text>
<text x="43.3" y="190.6">223</text>
<text x="54.3" y="186.6">5.0</text>
<text x="54.3" y="190.6">4.4</text>
<text x="60.7" y="186.6">11.0</text>
<text x="60.7" y="190.6">11.0</text>
<text x="70.1" y="186.6">8.7</text>
<text x="70.1" y="190.6">8.5</text>
<text x="77.6" y="186.6">0.6</text>
<text x="77.6" y="190.6">0.6</text>
<text x="86.1" y="186.6">7.5</text>
<text x="86.1" y="190.6">7.5</text>
<text x="94.1" y="186.6">7.5</text>
<text x="94.1" y="190.6">7.5</text>
<text x="102.1" y="186.6">5.0</text>
<text x="102.1" y="190.6">4.3</text>
<text x="109" y="186.6">11.0</text>
<text x="109" y="190.6">11.0</text>
<text x="117.3" y="186.6">8.7</text>
<text x="117.3" y="190.6">8.4</text>
<text x="125.3" y="186.6">0.6</text>
<text x="125.3" y="190.6">0.6</text>
<text x="134.2" y="186.6">7.5</text>
<text x="134.2" y="190.6">7.5</text>
<text x="142.3" y="186.6">7.5</text>
<text x="142.3" y="190.6">7.5</text>
<text x="149.9" y="186.6">4.7</text>
<text x="149.9" y="190.6">5.1</text>
<text x="156.6" y="186.6">13.5</text>
<text x="156.6" y="190.6">13.5</text>
<text x="164.5" y="190.6">10.8</text>
<text x="165.7" y="186.6">9.8</text>
<text x="173.2" y="186.6">0.6</text>
<text x="173.2" y="190.6">0.6</text>
<text x="180.9" y="186.6">10.0</text>
<text x="180.9" y="190.6">10.0</text>
<text x="188.7" y="186.6">10.0</text>
<text x="188.7" y="190.6">10.0</text>
<text x="26" y="194.6">0.033</text>
<text x="43.3" y="194.6">333</text>
<text x="54.3" y="194.6">4.4</text>
<text x="60.7" y="194.6">11.0</text>
<text x="70.1" y="194.6">8.5</text>
<text x="77.6" y="194.6">0.6</text>
<text x="86.1" y="194.6">7.5</text>
<text x="94.1" y="194.6">7.5</text>
<text x="102.1" y="194.6">4.9</text>
<text x="109" y="194.6">11.0</text>
<text x="117.3" y="194.6">9.1</text>
<text x="125.3" y="194.6">0.6</text>
<text x="134.2" y="194.6">7.5</text>
<text x="142.3" y="194.6">7.5</text>
<text x="149.9" y="194.6">5.9</text>
<text x="156.6" y="194.6">13.5</text>
<text x="164.5" y="194.6">11.6</text>
<text x="173.2" y="194.6">0.6</text>
<text x="180.9" y="194.6">10.0</text>
<text x="188.7" y="194.6">10.0</text>
<text x="26" y="198.6">0.047</text>
<text x="26" y="202.6">0.068</text>
<text x="43.3" y="198.6">473</text>
<text x="43.3" y="202.6">683</text>
<text x="54.3" y="198.6">4.0</text>
<text x="54.3" y="202.6">4.7</text>
<text x="60.7" y="198.6">11.0</text>
<text x="60.7" y="202.6">11.0</text>
<text x="70.1" y="198.6">8.1</text>
<text x="70.1" y="202.6">8.7</text>
<text x="77.6" y="198.6">0.6</text>
<text x="77.6" y="202.6">0.6</text>
<text x="86.1" y="198.6">7.5</text>
<text x="86.1" y="202.6">7.5</text>
<text x="94.1" y="198.6">7.5</text>
<text x="94.1" y="202.6">7.5</text>
<text x="102.1" y="198.6">4.7</text>
<text x="102.1" y="202.6">5.4</text>
<text x="109" y="198.6">13.5</text>
<text x="109" y="202.6">13.5</text>
<text x="116.7" y="202.6">10.5</text>
<text x="117.3" y="198.6">9.8</text>
<text x="125.3" y="198.6">0.6</text>
<text x="125.3" y="202.6">0.6</text>
<text x="133" y="198.6">10.0</text>
<text x="133" y="202.6">10.0</text>
<text x="141" y="198.6">10.0</text>
<text x="141" y="202.6">10.0</text>
<text x="149.9" y="198.6">6.4</text>
<text x="149.9" y="202.6">5.8</text>
<text x="156.6" y="198.6">13.5</text>
<text x="156.6" y="202.6">18.5</text>
<text x="164.5" y="198.6">13.7</text>
<text x="164.5" y="202.6">11.5</text>
<text x="173.2" y="198.6">0.6</text>
<text x="173.2" y="202.6">0.6</text>
<text x="180.9" y="198.6">10.0</text>
<text x="180.9" y="202.6">15.0</text>
<text x="188.7" y="198.6">10.0</text>
<text x="188.7" y="202.6">15.0</text>
<text x="26" y="206.6">0.1</text>
<text x="43.3" y="206.6">104</text>
<text x="54.3" y="206.6">5.2</text>
<text x="60.7" y="206.6">11.0</text>
<text x="70.1" y="206.6">9.4</text>
<text x="77.6" y="206.6">0.6</text>
<text x="86.1" y="206.6">7.5</text>
<text x="94.1" y="206.6">7.5</text>
<text x="102.1" y="206.6">6.1</text>
<text x="109" y="206.6">13.5</text>
<text x="116.7" y="206.6">11.7</text>
<text x="125.3" y="206.6">0.6</text>
<text x="133" y="206.6">10.0</text>
<text x="141" y="206.6">10.0</text>
<text x="149.9" y="206.6">6.4</text>
<text x="156.6" y="206.6">18.5</text>
<text x="164.5" y="206.6">13.7</text>
<text x="173.2" y="206.6">0.6</text>
<text x="180.9" y="206.6">15.0</text>
<text x="188.7" y="206.6">15.0</text>
<text x="26" y="210.6">0.15</text>
<text x="26" y="214.6">0.22</text>
<text x="43.3" y="210.6">154</text>
<text x="43.3" y="214.6">224</text>
<text x="54.3" y="210.6">6.1</text>
<text x="54.3" y="214.6">5.9</text>
<text x="60.7" y="210.6">11.0</text>
<text x="60.7" y="214.6">13.5</text>
<text x="68.9" y="210.6">10.3</text>
<text x="68.9" y="214.6">11.0</text>
<text x="77.6" y="210.6">0.6</text>
<text x="77.6" y="214.6">0.6</text>
<text x="84.9" y="214.6">10.0</text>
<text x="86.1" y="210.6">7.5</text>
<text x="92.8" y="214.6">10.0</text>
<text x="94.1" y="210.6">7.5</text>
<text x="102.1" y="210.6">5.1</text>
<text x="102.1" y="214.6">5.9</text>
<text x="109" y="210.6">18.5</text>
<text x="109" y="214.6">18.5</text>
<text x="116.7" y="210.6">12.4</text>
<text x="116.7" y="214.6">13.2</text>
<text x="125.3" y="210.6">0.6</text>
<text x="125.3" y="214.6">0.6</text>
<text x="133" y="210.6">15.0</text>
<text x="133" y="214.6">15.0</text>
<text x="141" y="210.6">15.0</text>
<text x="141" y="214.6">15.0</text>
<text x="149.9" y="210.6">7.1</text>
<text x="150" y="214.6">9.6</text>
<text x="156.6" y="210.6">18.5</text>
<text x="156.6" y="214.6">18.5</text>
<text x="164.5" y="210.6">15.9</text>
<text x="164.5" y="214.6">15.3</text>
<text x="173.2" y="210.6">0.6</text>
<text x="173.2" y="214.6">0.6</text>
<text x="180.9" y="210.6">15.0</text>
<text x="180.9" y="214.6">15.0</text>
<text x="188.7" y="210.6">15.0</text>
<text x="188.7" y="214.6">15.0</text>
<text x="26" y="218.6">0.33</text>
<text x="43.3" y="218.6">334</text>
<text x="54.3" y="218.6">6.7</text>
<text x="60.7" y="218.6">13.5</text>
<text x="68.9" y="218.6">12.4</text>
<text x="77.6" y="218.6">0.6</text>
<text x="84.9" y="218.6">10.0</text>
<text x="92.8" y="218.6">10.0</text>
<text x="102.1" y="218.6">7.6</text>
<text x="109" y="218.6">18.5</text>
<text x="116.7" y="218.6">13.3</text>
<text x="125.3" y="218.6">0.6</text>
<text x="133" y="218.6">15.0</text>
<text x="141" y="218.6">15.0</text>
<text x="150" y="218.6">7.9</text>
<text x="156.6" y="218.6">25.5</text>
<text x="164.5" y="218.6">16.7</text>
<text x="173.2" y="218.6">0.8</text>
<text x="180.9" y="218.6">22.5</text>
<text x="188.7" y="218.6">22.5</text>
<text x="26" y="222.6">0.47</text>
<text x="26" y="226.6">0.68</text>
<text x="43.3" y="222.6">474</text>
<text x="43.3" y="226.6">684</text>
<text x="54.3" y="222.6">5.5</text>
<text x="54.3" y="226.6">6.0</text>
<text x="60.7" y="222.6">18.5</text>
<text x="60.7" y="226.6">18.5</text>
<text x="68.9" y="222.6">12.8</text>
<text x="68.9" y="226.6">14.8</text>
<text x="77.6" y="222.6">0.6</text>
<text x="77.6" y="226.6">0.6</text>
<text x="84.9" y="222.6">15.0</text>
<text x="84.9" y="226.6">15.0</text>
<text x="92.8" y="222.6">15.0</text>
<text x="92.8" y="226.6">15.0</text>
<text x="102.1" y="222.6">8.3</text>
<text x="102.1" y="226.6">7.2</text>
<text x="109" y="222.6">18.5</text>
<text x="109" y="226.6">25.5</text>
<text x="116.7" y="222.6">15.6</text>
<text x="116.7" y="226.6">16.1</text>
<text x="125.3" y="222.6">0.6</text>
<text x="125.3" y="226.6">0.8</text>
<text x="133" y="222.6">15.0</text>
<text x="133" y="226.6">22.5</text>
<text x="141" y="222.6">15.0</text>
<text x="141" y="226.6">22.5</text>
<text x="148.7" y="226.6">11.3</text>
<text x="150" y="222.6">9.4</text>
<text x="156.6" y="222.6">25.5</text>
<text x="156.6" y="226.6">25.5</text>
<text x="164.5" y="222.6">18.2</text>
<text x="164.5" y="226.6">20.1</text>
<text x="173.2" y="222.6">0.8</text>
<text x="173.2" y="226.6">0.8</text>
<text x="180.9" y="222.6">22.5</text>
<text x="180.9" y="226.6">22.5</text>
<text x="188.7" y="222.6">22.5</text>
<text x="188.7" y="226.6">22.5</text>
<text x="26" y="230.6">1.0</text>
<text x="43.3" y="230.6">105</text>
<text x="54.3" y="230.6">7.1</text>
<text x="60.7" y="230.6">18.5</text>
<text x="68.9" y="230.6">16.0</text>
<text x="77.6" y="230.6">0.6</text>
<text x="84.9" y="230.6">15.0</text>
<text x="92.8" y="230.6">15.0</text>
<text x="102.1" y="230.6">8.7</text>
<text x="109" y="230.6">25.5</text>
<text x="116.7" y="230.6">17.6</text>
<text x="125.3" y="230.6">0.8</text>
<text x="133" y="230.6">22.5</text>
<text x="141" y="230.6">22.5</text>
<text x="148.7" y="230.6">12.0</text>
<text x="156.6" y="230.6">30.5</text>
<text x="164.5" y="230.6">21.0</text>
<text x="173.2" y="230.6">0.8</text>
<text x="180.9" y="230.6">27.5</text>
<text x="188.7" y="230.6">27.5</text>
<text x="26" y="234.6">1.5</text>
<text x="26" y="238.6">2.2</text>
<text x="43.3" y="234.6">155</text>
<text x="43.3" y="238.6">225</text>
<text x="54.3" y="234.6">9.9</text>
<text x="54.3" y="238.6">8.1</text>
<text x="60.7" y="234.6">18.5</text>
<text x="60.7" y="238.6">25.5</text>
<text x="68.9" y="234.6">15.6</text>
<text x="68.9" y="238.6">17.0</text>
<text x="77.6" y="234.6">0.6</text>
<text x="77.6" y="238.6">0.8</text>
<text x="84.9" y="234.6">15.0</text>
<text x="84.9" y="238.6">22.5</text>
<text x="92.8" y="234.6">15.0</text>
<text x="92.8" y="238.6">22.5</text>
<text x="100.9" y="238.6">11.5</text>
<text x="102.1" y="234.6">9.4</text>
<text x="109" y="234.6">30.5</text>
<text x="109" y="238.6">30.5</text>
<text x="116.7" y="234.6">18.5</text>
<text x="116.7" y="238.6">20.5</text>
<text x="125.3" y="234.6">0.8</text>
<text x="125.3" y="238.6">0.8</text>
<text x="133" y="234.6">27.5</text>
<text x="133" y="238.6">27.5</text>
<text x="141" y="234.6">27.5</text>
<text x="141" y="238.6">27.5</text>
<text x="148.7" y="234.6">14.8</text>
<text x="148.7" y="238.6">18.5</text>
<text x="156.6" y="234.6">30.5</text>
<text x="156.6" y="238.6">30.5</text>
<text x="164.5" y="234.6">23.8</text>
<text x="164.5" y="238.6">28.0</text>
<text x="173.2" y="234.6">0.8</text>
<text x="173.2" y="238.6">0.8</text>
<text x="180.9" y="234.6">27.5</text>
<text x="180.9" y="238.6">27.5</text>
<text x="188.8" y="234.6">27.5</text>
<text x="188.8" y="238.6">27.5</text>
<text x="26" y="242.6">3.3</text>
<text x="43.3" y="242.6">335</text>
<text x="53.1" y="242.6">10.0</text>
<text x="60.7" y="242.6">25.5</text>
<text x="68.9" y="242.6">18.8</text>
<text x="77.6" y="242.6">0.8</text>
<text x="84.9" y="242.6">22.5</text>
<text x="92.8" y="242.6">22.5</text>
<text x="26" y="246.6">4.7</text>
<text x="26" y="250.6">6.8</text>
<text x="43.3" y="246.6">475</text>
<text x="43.3" y="250.6">685</text>
<text x="53.1" y="246.6">12.0</text>
<text x="53.1" y="250.6">12.7</text>
<text x="60.7" y="246.6">25.5</text>
<text x="60.7" y="250.6">30.5</text>
<text x="68.9" y="246.6">20.8</text>
<text x="68.9" y="250.6">21.8</text>
<text x="77.6" y="246.6">0.8</text>
<text x="77.6" y="250.6">0.8</text>
<text x="84.9" y="246.6">22.5</text>
<text x="84.9" y="250.6">27.5</text>
<text x="92.8" y="246.6">22.5</text>
<text x="92.8" y="250.6">27.5</text>
<text x="24.7" y="254.6">10.0</text>
<text x="43.3" y="254.6">106</text>
<text x="53.1" y="254.6">15.6</text>
<text x="60.7" y="254.6">30.5</text>
<text x="68.9" y="254.6">24.7</text>
<text x="77.6" y="254.6">0.8</text>
<text x="84.9" y="254.6">27.5</text>
<text x="92.8" y="254.6">27.5</text>
</g>
<g font-size="2" fill="#231f20">
<text x="179.3" y="78.1">F size</text>
<text x="181.1" y="81.3">7.5</text>
<text x="187.9" y="78.1">Code</text>
<text x="188.4" y="81.3">7FG</text>
<text x="114.6" y="86.5">1</text>
<text x="118.1" y="86.5">2</text>
<text x="121.6" y="86.5">3</text>
<text x="125.6" y="86.5">4</text>
<text x="129.1" y="86.5">5</text>
<text x="133.1" y="86.5">6</text>
<text x="136.6" y="86.5">7</text>
<text x="140.1" y="86.5">8</text>
<text x="144" y="86.5">9</text>
<text x="147.1" y="86.5">10</text>
<text x="151.1" y="86.5">11</text>
<text x="155.4" y="86.5">12</text>
<text x="158.8" y="86.5">13</text>
<text x="162.2" y="86.5">14</text>
<text x="180" y="84.4">10.0</text>
<text x="180" y="87.6">15.0</text>
<text x="188.3" y="87.6">7FM</text>
<text x="188.6" y="84.4">7FJ</text>
<text x="160" y="94.5">Cut / formed lead type</text>
<text x="180" y="90.7">22.5</text>
<text x="180" y="93.9">27.5</text>
<text x="180.2" y="90.8">F size</text>
<text x="182" y="93.9">7.5</text>
<text x="188.5" y="93.9">7FX</text>
<text x="188.5" y="90.7">7FT</text>
<text x="188.9" y="90.8">Code</text>
<text x="189.3" y="93.9">7FG</text>
<text x="119.1" y="99.1">2</text>
<text x="126.6" y="99.1">4</text>
<text x="148" y="99.1">10</text>
<text x="159.7" y="99.1">13</text>
<text x="160.3" y="99.1">Configuration</text>
<text x="160.3" y="101.5">(TP : Polyester film, Tinned CP wire)</text>
<text x="163.1" y="99.1">14</text>
<text x="180.9" y="97.1">10.0</text>
<text x="180.9" y="100.2">15.0</text>
<text x="189.3" y="100.2">7FM</text>
<text x="189.6" y="97.1">7FJ</text>
<text x="156.8" y="104.8">Capacitance tolerance (J : ±5% K : ±10%)</text>
<text x="160.9" y="107.1">Cut / formed lead type</text>
<text x="169.8" y="108">Rated capacitance (0.01μF)</text>
<text x="180.9" y="103.4">22.5</text>
<text x="180.9" y="106.5">27.5</text>
<text x="189.4" y="106.5">7FX</text>
<text x="189.5" y="103.4">7FT</text>
<text x="161.3" y="111.7">Configuration</text>
<text x="175.7" y="111.2">Rated voltage (630V)</text>
<text x="17.3" y="118.5">Except for 250VDC 0.01 to 0.15µF</text>
<text x="88" y="118.1">Category voltage = U × 0.7</text>
<text x="159.9" y="117.5">Capacitance tolerance (J : 5% K : 10%)</text>
<text x="161.3" y="114.1">(TP : Polyester film, Tinned CP wire)</text>
<text x="183.2" y="114.8">Series name</text>
<text x="190.3" y="118.1">Type</text>
<text x="170.7" y="120.6">Rated capacitance (0.01μF)</text>
<text x="20.2" y="146.4">When operating capacitors in the high frequency circuit, maximum permissible value (VAC) can</text>
<text x="20.2" y="148.8">be calculated from table 2, provided that the effective current (le) and the effective VA (Ve x Ve)</text>
<text x="20.2" y="151.3">shall not exceed the values specified in table 4.Shown in the Guidelines for Plastic Film Capacitors.</text>
</g>
<text font-size="2" fill="#fff" x="17.3" y="120.9">Except for 400VDC 0.01 to 0.033µF</text>
<g font-size="1.8" fill="#231f20">
<text x="137.2" y="139.8">25</text>
<text x="146.1" y="139.4">φd ± 0.05</text>
<text x="174.7" y="139.6">4.5 ± 0.5</text>
<text x="185.4" y="138">φd ± 0.05</text>
</g>
<text font-size="1.5" fill="#231f20" x="104.7" y="118.1">R</text>
<g font-size="1.4" fill="#231f20">
<text x="127.2" y="134.9">max.</text>
<text x="145.5" y="135.3">max.</text>
<text x="164.9" y="135.4">max.</text>
<text x="182.7" y="135.2">max.</text>
<text x="139.2" y="141.8">max.</text>
<text x="177" y="142.1">max.</text>
<text x="116.7" y="145.9">max.</text>
<text x="177.3" y="147.9">max.</text>
<text x="140.4" y="152.5">min.</text>
</g>
<text font-size="1.3" fill="#231f20" x="139.1" y="139.2">MIN</text>
<text font-size="1.2" fill="#231f20" x="35.2" y="85.9">R</text>
</svg>
